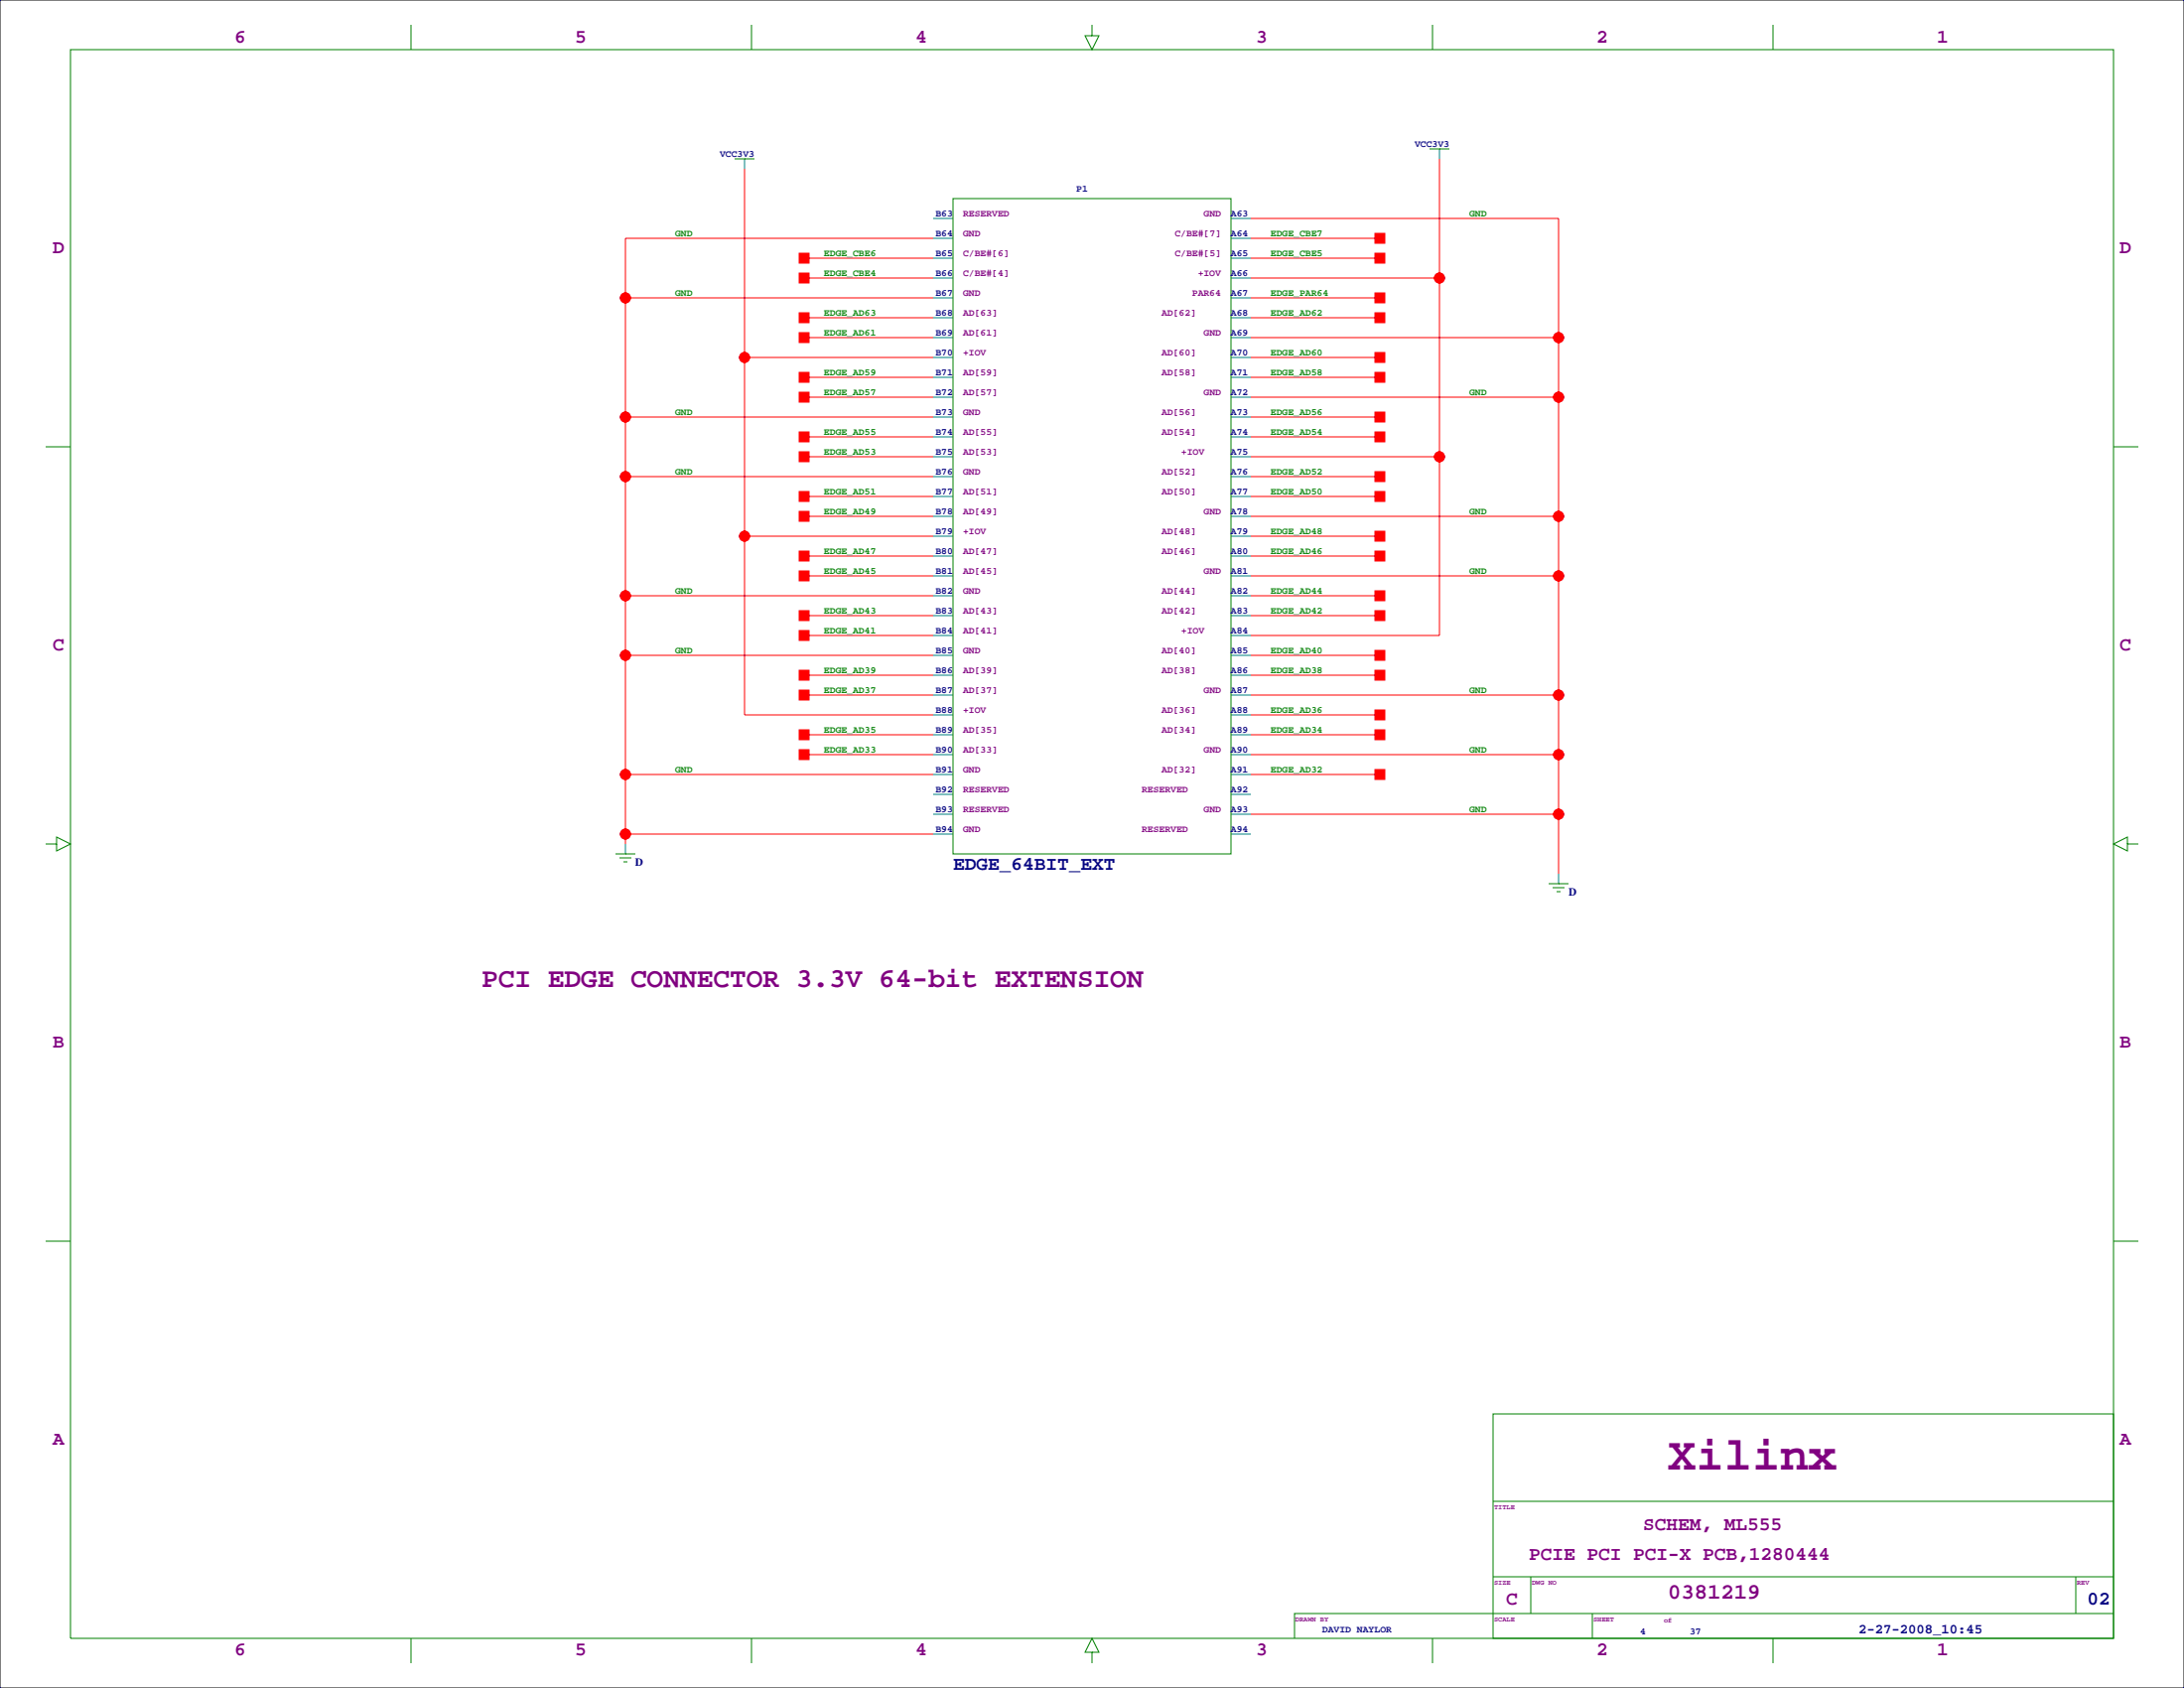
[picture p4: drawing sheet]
<svg xmlns="http://www.w3.org/2000/svg" width="559mm" height="432mm" viewBox="0 0 559 432" stroke-linecap="round" stroke-linejoin="round" font-family="sans-serif">
<path d="M0 0h558.8v431.8h-558.8z" fill="none" stroke="#000" stroke-width=".25"/>
<g fill="none" stroke="#f00" stroke-width=".25">
<path d="M190.5 43.2v139.7h48.3M320 55.9h78.8v167.6M368.3 40.6v122h-48.3M160 76.2h78.8M205.7 71.1h33.1M205.7 66h33.1M238.8 61h-78.8v154.9M320 71.1h48.3M320 61h33.1M320 76.2h33.1M320 66h33.1M190.5 91.4h48.3"/>
<path d="M205.7 86.4h33.1M205.7 81.3h33.1M205.7 96.5h33.1M320 86.4h78.8M320 91.4h33.1M320 81.3h33.1M320 96.5h33.1M160 106.7h78.8M205.7 101.6h33.1M205.7 116.8h33.1M205.7 111.8h33.1M320 101.6h78.8"/>
<path d="M320 116.8h48.3M320 106.7h33.1M320 111.8h33.1M160 121.9h78.8M190.5 137.2h48.3M205.7 132.1h33.1M205.7 127h33.1M320 132.1h78.8M320 121.9h33.1M320 137.2h33.1M320 127h33.1M160 152.4h78.8"/>
<path d="M205.7 147.3h33.1M205.7 142.2h33.1M205.7 157.5h33.1M320 147.3h78.8M320 152.4h33.1M320 142.2h33.1M320 157.5h33.1M160 167.6h78.8M205.7 177.8h33.1M205.7 162.6h33.1M205.7 172.7h33.1M320 177.8h78.8"/>
<path d="M320 167.6h33.1M320 172.7h33.1M160 198.1h78.8M205.7 193h33.1M205.7 188h33.1M320 193h78.8M320 198.1h33.1M320 182.9h33.1M320 188h33.1M160 213.4h78.8M320 208.3h78.8"/>
<circle cx="160" cy="76.2" r="1.27"/>
<circle cx="368.3" cy="71.1" r="1.27"/>
<circle cx="190.5" cy="91.4" r="1.27"/>
<circle cx="398.8" cy="86.4" r="1.27"/>
<circle cx="160" cy="106.7" r="1.27"/>
<circle cx="368.3" cy="116.8" r="1.27"/>
<circle cx="398.8" cy="101.6" r="1.27"/>
<circle cx="160" cy="121.9" r="1.27"/>
<circle cx="190.5" cy="137.2" r="1.27"/>
<circle cx="398.8" cy="132.1" r="1.27"/>
<circle cx="160" cy="152.4" r="1.27"/>
<circle cx="398.8" cy="147.3" r="1.27"/>
<circle cx="160" cy="167.6" r="1.27"/>
<circle cx="398.8" cy="177.8" r="1.27"/>
<circle cx="160" cy="198.1" r="1.27"/>
<circle cx="398.8" cy="193" r="1.27"/>
<circle cx="160" cy="213.4" r="1.27"/>
<circle cx="398.8" cy="208.3" r="1.27"/>
</g>
<g fill="#f00" stroke="#f00" stroke-width=".25">
<path d="M351.8 59.7h2.5v2.5h-2.5z" fill-rule="evenodd"/>
<path d="M351.8 64.8h2.5v2.5h-2.5z" fill-rule="evenodd"/>
<path d="M351.8 74.9h2.5v2.6h-2.5z" fill-rule="evenodd"/>
<path d="M351.8 80h2.5v2.6h-2.5z" fill-rule="evenodd"/>
<path d="M351.8 90.2h2.5v2.5h-2.5z" fill-rule="evenodd"/>
<path d="M351.8 95.2h2.5v2.6h-2.5z" fill-rule="evenodd"/>
<path d="M351.8 105.4h2.5v2.5h-2.5z" fill-rule="evenodd"/>
<path d="M351.8 110.5h2.5v2.5h-2.5z" fill-rule="evenodd"/>
<path d="M351.8 120.6h2.5v2.6h-2.5z" fill-rule="evenodd"/>
<path d="M351.8 125.7h2.5v2.6h-2.5z" fill-rule="evenodd"/>
<path d="M351.8 135.9h2.5v2.5h-2.5z" fill-rule="evenodd"/>
<path d="M351.8 141h2.5v2.5h-2.5z" fill-rule="evenodd"/>
<path d="M351.8 151.1h2.5v2.6h-2.5z" fill-rule="evenodd"/>
<path d="M204.5 64.8h2.5v2.5h-2.5z" fill-rule="evenodd"/>
<path d="M204.5 69.8h2.5v2.6h-2.5z" fill-rule="evenodd"/>
<path d="M204.5 80h2.5v2.6h-2.5z" fill-rule="evenodd"/>
<path d="M204.5 85.1h2.5v2.5h-2.5z" fill-rule="evenodd"/>
<path d="M204.5 95.2h2.5v2.6h-2.5z" fill-rule="evenodd"/>
<path d="M204.5 100.3h2.5v2.6h-2.5z" fill-rule="evenodd"/>
<path d="M204.5 110.5h2.5v2.5h-2.5z" fill-rule="evenodd"/>
<path d="M204.5 115.6h2.5v2.5h-2.5z" fill-rule="evenodd"/>
<path d="M204.5 125.7h2.5v2.6h-2.5z" fill-rule="evenodd"/>
<path d="M204.5 130.8h2.5v2.5h-2.5z" fill-rule="evenodd"/>
<path d="M204.5 141h2.5v2.5h-2.5z" fill-rule="evenodd"/>
<path d="M204.5 146h2.5v2.6h-2.5z" fill-rule="evenodd"/>
<path d="M204.5 156.2h2.5v2.6h-2.5z" fill-rule="evenodd"/>
<path d="M204.5 161.3h2.5v2.5h-2.5z" fill-rule="evenodd"/>
<path d="M204.5 171.4h2.5v2.6h-2.5z" fill-rule="evenodd"/>
<path d="M204.5 176.5h2.5v2.6h-2.5z" fill-rule="evenodd"/>
<path d="M204.5 186.7h2.5v2.5h-2.5z" fill-rule="evenodd"/>
<path d="M204.5 191.8h2.5v2.5h-2.5z" fill-rule="evenodd"/>
<path d="M351.8 156.2h2.5v2.6h-2.5z" fill-rule="evenodd"/>
<path d="M351.8 166.4h2.5v2.5h-2.5z" fill-rule="evenodd"/>
<path d="M351.8 171.4h2.5v2.6h-2.5z" fill-rule="evenodd"/>
<path d="M351.8 181.6h2.5v2.5h-2.5z" fill-rule="evenodd"/>
<path d="M351.8 186.7h2.5v2.5h-2.5z" fill-rule="evenodd"/>
<path d="M351.8 196.8h2.5v2.6h-2.5z" fill-rule="evenodd"/>
<circle cx="398.8" cy="208.3" r="1.27"/>
<circle cx="398.8" cy="193" r="1.27"/>
<circle cx="398.8" cy="177.8" r="1.27"/>
<circle cx="398.8" cy="147.3" r="1.27"/>
<circle cx="398.8" cy="132.1" r="1.27"/>
<circle cx="398.8" cy="101.6" r="1.27"/>
<circle cx="398.8" cy="86.4" r="1.27"/>
<circle cx="368.3" cy="71.1" r="1.27"/>
<circle cx="368.3" cy="116.8" r="1.27"/>
<circle cx="160" cy="76.2" r="1.27"/>
<circle cx="160" cy="106.7" r="1.27"/>
<circle cx="160" cy="121.9" r="1.27"/>
<circle cx="160" cy="152.4" r="1.27"/>
<circle cx="160" cy="167.6" r="1.27"/>
<circle cx="160" cy="198.1" r="1.27"/>
<circle cx="160" cy="213.4" r="1.27"/>
<circle cx="190.5" cy="91.4" r="1.27"/>
<circle cx="190.5" cy="137.2" r="1.27"/>
</g>
<g fill="none" stroke="#008080" stroke-width=".25">
<path d="M368.3 38.1v2.5M190.5 40.6v2.6M238.8 55.9h5M315 55.9h5M238.8 61h5M238.8 66h5M238.8 71.1h5M238.8 76.2h5M315 61h5M315 66h5M315 71.1h5M315 76.2h5"/>
<path d="M238.8 81.3h5M238.8 86.4h5M238.8 91.4h5M238.8 96.5h5M315 81.3h5M315 86.4h5M315 91.4h5M315 96.5h5M238.8 101.6h5M238.8 106.7h5M238.8 111.8h5M238.8 116.8h5"/>
<path d="M315 101.6h5M315 106.7h5M315 111.8h5M315 116.8h5M238.8 121.9h5M238.8 127h5M238.8 132.1h5M238.8 137.2h5M315 121.9h5M315 127h5M315 132.1h5M315 137.2h5"/>
<path d="M238.8 142.2h5M238.8 147.3h5M238.8 152.4h5M238.8 157.5h5M315 142.2h5M315 147.3h5M315 152.4h5M315 157.5h5M238.8 162.6h5M238.8 167.6h5M238.8 172.7h5M238.8 177.8h5"/>
<path d="M315 162.6h5M315 167.6h5M315 172.7h5M315 177.8h5M238.8 182.9h5M238.8 188h5M238.8 193h5M238.8 198.1h5M315 182.9h5M315 188h5M315 193h5M315 198.1h5"/>
<path d="M160 215.9v2.5M238.8 203.2h5M238.8 208.3h5M238.8 213.4h5M315 203.2h5M315 208.3h5M315 213.4h5M398.8 223.5v2.6"/>
</g>
<g fill="none" stroke="#008000" stroke-width=".25">
<path d="M18 12.7h522.8v406.4h-522.8zM105.2 6.3v6.4M192.3 6.3v6.4M279.4 6.3v2.8h1.8l-1.8 3.6-1.8-3.6h1.8M366.5 6.3v6.4M453.6 6.3v6.4M365.8 38.1h5M368.3 38.1h.1M188 40.6h5M190.5 40.6h.1M243.8 50.8h71.2v167.6h-71.2zM11.7 114.3h6.3"/>
<path d="M540.8 114.3h6.3M11.7 215.9h2.8v-1.8l3.5 1.8-3.5 1.8v-1.8M157.5 218.4h5.1M158.5 219.5h3M160 218.4h.1M544.3 215.9v-1.8l-3.5 1.8 3.5 1.8v-1.8h2.8M159.5 220.5h1M396.2 226.1h5.1M397.3 227.1h3M398.3 228.1h1M398.8 226.1h.1M11.7 317.5h6.3"/>
<path d="M540.8 317.5h6.3M382 361.7h158.8v57.4h-158.8zM382 384h158.8M105.2 419.1v6.3M192.3 419.1v6.3M366.5 419.1v6.3M382 403.4h158.8M391.7 403.4v9.3M407.4 412.7v6.4M453.6 419.1v6.3M531.1 403.4v9.3M540.8 412.7h-209.6v6.4"/>
<path d="M279.4 422.7h1.8l-1.8-3.6-1.8 3.6h1.8v2.7"/>
</g>
<text font-size="12" fill="#800080" x="426.7" y="376">Xilinx</text>
<text font-size="7.1" fill="#800080" x="123.2" y="252.6">PCI EDGE CONNECTOR 3.3V 64-bit EXTENSION</text>
<text font-size="5.6" fill="#800080" x="426.7" y="409.1">0381219</text>
<g font-size="4.9" fill="#800080">
<text x="60" y="11">6</text>
<text x="147.1" y="11">5</text>
<text x="234.2" y="11">4</text>
<text x="321.4" y="11">3</text>
<text x="408.5" y="11">2</text>
<text x="495.6" y="11">1</text>
<text x="13.5" y="64.9">D</text>
<text x="542.3" y="64.9">D</text>
<text x="13.5" y="166.5">C</text>
<text x="542.3" y="166.5">C</text>
<text x="13.5" y="268.1">B</text>
<text x="542.3" y="268.1">B</text>
<text x="13.5" y="369.7">A</text>
<text x="542.3" y="369.7">A</text>
<text x="420.4" y="391.4">SCHEM, ML555</text>
<text x="391.2" y="399">PCIE PCI PCI-X PCB,1280444</text>
<text x="385.4" y="410.6">C</text>
<text x="60" y="423.5">6</text>
<text x="147.1" y="423.5">5</text>
<text x="234.2" y="423.5">4</text>
<text x="321.4" y="423.5">3</text>
<text x="408.5" y="423.5">2</text>
<text x="495.6" y="423.5">1</text>
</g>
<g font-size="4.9" fill="#000080">
<text x="243.8" y="222.5">EDGE_64BIT_EXT</text>
<text x="534" y="410.6">02</text>
</g>
<text font-size="3.5" fill="#000080" x="475.5" y="417.9">2-27-2008_10:45</text>
<g font-size="2.8" fill="#000080">
<text x="162.6" y="221.4">D</text>
<text x="401.3" y="229">D</text>
</g>
<g font-size="2.5" fill="#000080">
<text x="184.1" y="40.1">VCC3V3</text>
<text x="361.9" y="37.6">VCC3V3</text>
<text x="275.4" y="49">P1</text>
<text x="239.4" y="55.4">B63</text>
<text x="315" y="55.4">A63</text>
<text x="239.4" y="60.5">B64</text>
<text x="239.4" y="65.5">B65</text>
<text x="315" y="60.5">A64</text>
<text x="315" y="65.5">A65</text>
<text x="239.4" y="70.6">B66</text>
<text x="315" y="70.6">A66</text>
<text x="239.4" y="75.7">B67</text>
<text x="315" y="75.7">A67</text>
<text x="239.4" y="80.8">B68</text>
<text x="315" y="80.8">A68</text>
<text x="239.4" y="85.9">B69</text>
<text x="315" y="85.9">A69</text>
<text x="239.4" y="90.9">B70</text>
<text x="315" y="90.9">A70</text>
<text x="239.4" y="96">B71</text>
<text x="239.4" y="101.1">B72</text>
<text x="315" y="96">A71</text>
<text x="315" y="101.1">A72</text>
<text x="239.4" y="106.2">B73</text>
<text x="315" y="106.2">A73</text>
<text x="239.4" y="111.3">B74</text>
<text x="315" y="111.3">A74</text>
<text x="239.4" y="116.3">B75</text>
<text x="315" y="116.3">A75</text>
<text x="239.4" y="121.4">B76</text>
<text x="315" y="121.4">A76</text>
<text x="239.4" y="126.5">B77</text>
<text x="239.4" y="131.6">B78</text>
<text x="315" y="126.5">A77</text>
<text x="315" y="131.6">A78</text>
<text x="239.4" y="136.7">B79</text>
<text x="315" y="136.7">A79</text>
<text x="239.4" y="141.7">B80</text>
<text x="315" y="141.7">A80</text>
<text x="239.4" y="146.8">B81</text>
<text x="315" y="146.8">A81</text>
<text x="239.4" y="151.9">B82</text>
<text x="315" y="151.9">A82</text>
<text x="239.4" y="157">B83</text>
<text x="315" y="157">A83</text>
<text x="239.4" y="162.1">B84</text>
<text x="239.4" y="167.1">B85</text>
<text x="315" y="162.1">A84</text>
<text x="315" y="167.1">A85</text>
<text x="239.4" y="172.2">B86</text>
<text x="315" y="172.2">A86</text>
<text x="239.4" y="177.3">B87</text>
<text x="315" y="177.3">A87</text>
<text x="239.4" y="182.4">B88</text>
<text x="315" y="182.4">A88</text>
<text x="239.4" y="187.5">B89</text>
<text x="315" y="187.5">A89</text>
<text x="239.4" y="192.5">B90</text>
<text x="239.4" y="197.6">B91</text>
<text x="315" y="192.5">A90</text>
<text x="315" y="197.6">A91</text>
<text x="239.4" y="202.7">B92</text>
<text x="315" y="202.7">A92</text>
<text x="239.4" y="207.8">B93</text>
<text x="315" y="207.8">A93</text>
<text x="239.4" y="212.9">B94</text>
<text x="315" y="212.9">A94</text>
<text x="338.3" y="417.6">DAVID NAYLOR</text>
<text x="419.6" y="418.1">4</text>
<text x="432.3" y="418.1">37</text>
</g>
<g font-size="2.5" fill="#800080">
<text x="246.4" y="55.4">RESERVED</text>
<text x="308" y="55.4">GND</text>
<text x="246.4" y="65.5">C/BE#[6]</text>
<text x="246.4" y="60.5">GND</text>
<text x="300.6" y="60.5">C/BE#[7]</text>
<text x="300.6" y="65.5">C/BE#[5]</text>
<text x="246.4" y="70.6">C/BE#[4]</text>
<text x="306.5" y="70.6">+IOV</text>
<text x="246.4" y="75.7">GND</text>
<text x="305" y="75.7">PAR64</text>
<text x="246.4" y="80.8">AD[63]</text>
<text x="297.2" y="80.8">AD[62]</text>
<text x="246.4" y="85.9">AD[61]</text>
<text x="308" y="85.9">GND</text>
<text x="246.4" y="90.9">+IOV</text>
<text x="297.2" y="90.9">AD[60]</text>
<text x="246.4" y="96">AD[59]</text>
<text x="246.4" y="101.1">AD[57]</text>
<text x="297.2" y="96">AD[58]</text>
<text x="308" y="101.1">GND</text>
<text x="246.4" y="106.2">GND</text>
<text x="297.2" y="106.2">AD[56]</text>
<text x="246.4" y="111.3">AD[55]</text>
<text x="297.2" y="111.3">AD[54]</text>
<text x="246.4" y="116.3">AD[53]</text>
<text x="302.3" y="116.3">+IOV</text>
<text x="246.4" y="121.4">GND</text>
<text x="297.2" y="121.4">AD[52]</text>
<text x="246.4" y="126.5">AD[51]</text>
<text x="246.4" y="131.6">AD[49]</text>
<text x="297.2" y="126.5">AD[50]</text>
<text x="308" y="131.6">GND</text>
<text x="246.4" y="136.7">+IOV</text>
<text x="297.2" y="136.7">AD[48]</text>
<text x="246.4" y="141.7">AD[47]</text>
<text x="297.2" y="141.7">AD[46]</text>
<text x="246.4" y="146.8">AD[45]</text>
<text x="308" y="146.8">GND</text>
<text x="246.4" y="151.9">GND</text>
<text x="297.2" y="151.9">AD[44]</text>
<text x="246.4" y="157">AD[43]</text>
<text x="297.2" y="157">AD[42]</text>
<text x="246.4" y="167.1">GND</text>
<text x="246.4" y="162.1">AD[41]</text>
<text x="297.2" y="167.1">AD[40]</text>
<text x="302.3" y="162.1">+IOV</text>
<text x="246.4" y="172.2">AD[39]</text>
<text x="297.2" y="172.2">AD[38]</text>
<text x="246.4" y="177.3">AD[37]</text>
<text x="308" y="177.3">GND</text>
<text x="246.4" y="182.4">+IOV</text>
<text x="297.2" y="182.4">AD[36]</text>
<text x="246.4" y="187.5">AD[35]</text>
<text x="297.2" y="187.5">AD[34]</text>
<text x="246.4" y="192.5">AD[33]</text>
<text x="246.4" y="197.6">GND</text>
<text x="297.2" y="197.6">AD[32]</text>
<text x="308" y="192.5">GND</text>
<text x="246.4" y="202.7">RESERVED</text>
<text x="292.1" y="202.7">RESERVED</text>
<text x="246.4" y="207.8">RESERVED</text>
<text x="308" y="207.8">GND</text>
<text x="246.4" y="212.9">GND</text>
<text x="292.1" y="212.9">RESERVED</text>
</g>
<g font-size="2.5" fill="#008000">
<text x="375.9" y="55.4">GND</text>
<text x="172.7" y="60.5">GND</text>
<text x="210.8" y="65.5">EDGE_CBE6</text>
<text x="325.1" y="65.5">EDGE_CBE5</text>
<text x="325.1" y="60.5">EDGE_CBE7</text>
<text x="210.8" y="70.6">EDGE_CBE4</text>
<text x="172.7" y="75.7">GND</text>
<text x="325.1" y="75.7">EDGE_PAR64</text>
<text x="210.8" y="80.8">EDGE_AD63</text>
<text x="325.1" y="80.8">EDGE_AD62</text>
<text x="210.8" y="85.9">EDGE_AD61</text>
<text x="325.1" y="90.9">EDGE_AD60</text>
<text x="210.8" y="101.1">EDGE_AD57</text>
<text x="210.8" y="96">EDGE_AD59</text>
<text x="325.1" y="96">EDGE_AD58</text>
<text x="375.9" y="101.1">GND</text>
<text x="172.7" y="106.2">GND</text>
<text x="325.1" y="106.2">EDGE_AD56</text>
<text x="210.8" y="111.3">EDGE_AD55</text>
<text x="325.1" y="111.3">EDGE_AD54</text>
<text x="210.8" y="116.3">EDGE_AD53</text>
<text x="172.7" y="121.4">GND</text>
<text x="325.1" y="121.4">EDGE_AD52</text>
<text x="210.8" y="131.6">EDGE_AD49</text>
<text x="210.8" y="126.5">EDGE_AD51</text>
<text x="325.1" y="126.5">EDGE_AD50</text>
<text x="375.9" y="131.6">GND</text>
<text x="325.1" y="136.7">EDGE_AD48</text>
<text x="210.8" y="141.7">EDGE_AD47</text>
<text x="325.1" y="141.7">EDGE_AD46</text>
<text x="210.8" y="146.8">EDGE_AD45</text>
<text x="375.9" y="146.8">GND</text>
<text x="172.7" y="151.9">GND</text>
<text x="325.1" y="151.9">EDGE_AD44</text>
<text x="210.8" y="157">EDGE_AD43</text>
<text x="325.1" y="157">EDGE_AD42</text>
<text x="172.7" y="167.1">GND</text>
<text x="210.8" y="162.1">EDGE_AD41</text>
<text x="325.1" y="167.1">EDGE_AD40</text>
<text x="210.8" y="172.2">EDGE_AD39</text>
<text x="325.1" y="172.2">EDGE_AD38</text>
<text x="210.8" y="177.3">EDGE_AD37</text>
<text x="375.9" y="177.3">GND</text>
<text x="325.1" y="182.4">EDGE_AD36</text>
<text x="210.8" y="187.5">EDGE_AD35</text>
<text x="325.1" y="187.5">EDGE_AD34</text>
<text x="172.7" y="197.6">GND</text>
<text x="210.8" y="192.5">EDGE_AD33</text>
<text x="325.1" y="197.6">EDGE_AD32</text>
<text x="375.9" y="192.5">GND</text>
<text x="375.9" y="207.8">GND</text>
</g>
<g font-size="1.8" fill="#800080">
<text x="382.3" y="386">TITLE</text>
<text x="382.3" y="405.3">SIZE</text>
<text x="391.9" y="405.3">DWG NO</text>
<text x="531.4" y="405.3">REV</text>
<text x="331.5" y="414.7">DRAWN BY</text>
<text x="382.3" y="414.7">SCALE</text>
<text x="407.7" y="414.7">SHEET</text>
<text x="425.7" y="414.9">of</text>
</g>
</svg>
